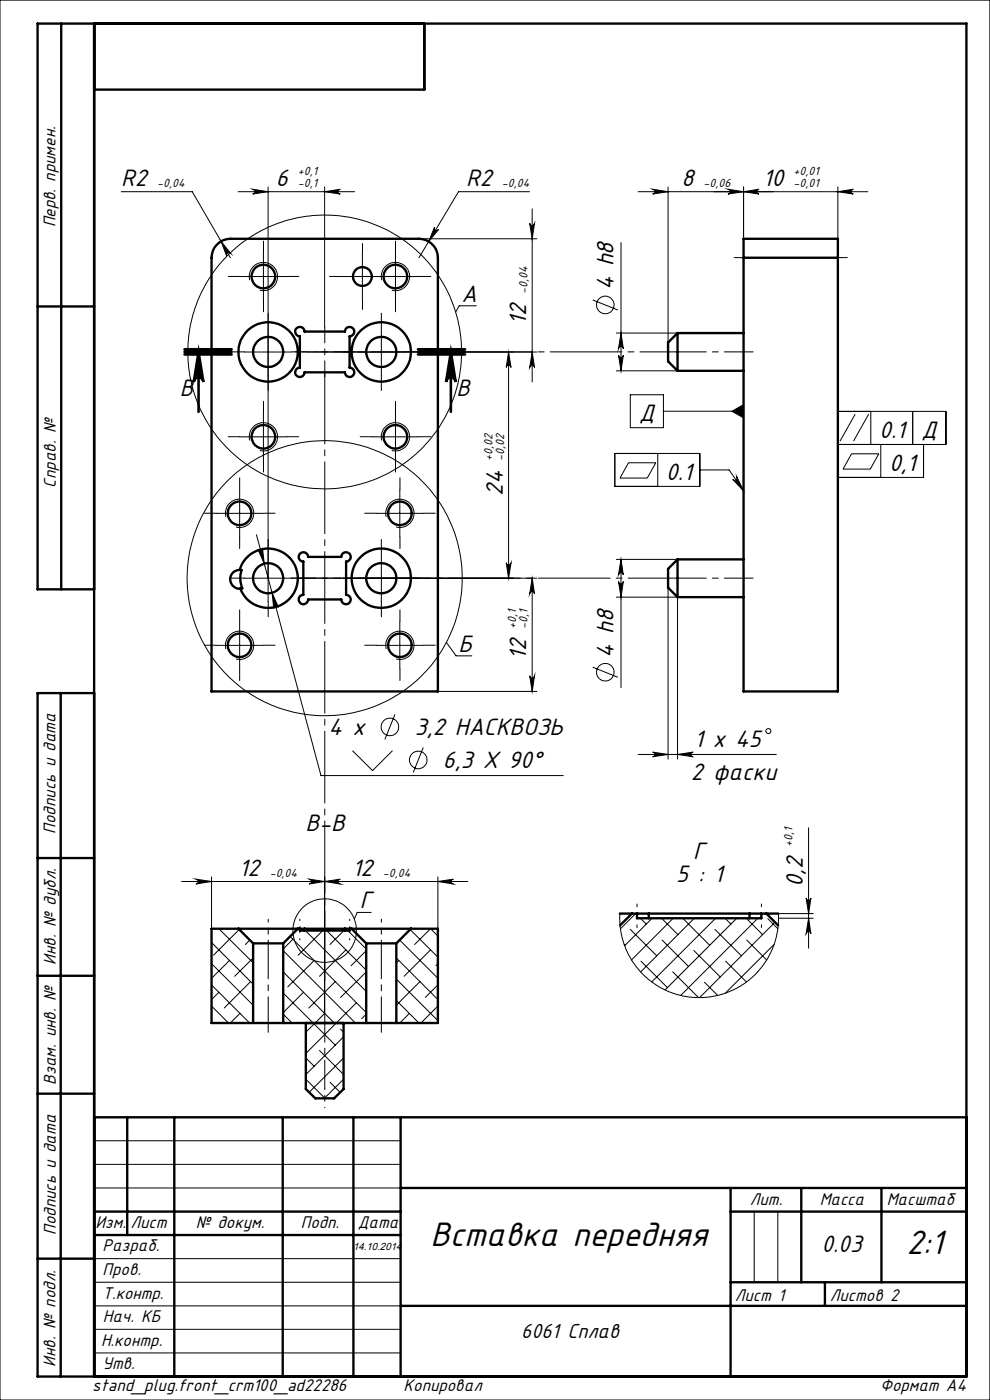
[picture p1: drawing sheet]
<svg xmlns="http://www.w3.org/2000/svg" width="210mm" height="297mm" viewBox="0 0 210 297" stroke-linecap="round" stroke-linejoin="round" font-family="sans-serif">
<g fill="none" stroke="#000" stroke-width=".21">
<path d="M0 0h210v297h-210zM56.9 39.6v88.1M68.9 39.6v29.8M141.7 39.6v33.1M157.7 39.6v31.1M177.7 39.6v11.1M25.7 40.7h15.1l8.1 14M46.9 51.2l2.1 2.6a.52 .52 0 0 0-.7-.1 .52 .52 0 0 0-.2 .6zM50.5 40.7h24.7M50.9 58.7h10M53 59.4a2.99 2.99 0 0 1 2.6-3.7 2.99 2.99 0 0 1 3.3 3.2 2.99 2.99 0 0 1-3.8 2.7M53.6 40.1l3.3 .6-3.3 .5a.51 .51 0 0 0 .5-.5 .51 .51 0 0 0-.5-.6z"/>
<path d="M55.9 53.7v10M68.9 40.7l3.3-.6a.51 .51 0 0 0-.5 .6 .51 .51 0 0 0 .5 .5zM71.9 58.7h17M76.9 53.7v10M81 59.4a3 3 0 0 1 2.6-3.7 3 3 0 0 1 3.3 3.2 3 3 0 0 1-3.8 2.7M83.9 53.7v10M88.9 50.7h25M92.2 48.2a.51 .51 0 0 0 .2 .6 .51 .51 0 0 0 .7-.2l-2.2 2.6zM112.3 40.7h-15l-8.4 14M112.4 47.4a.51 .51 0 0 0 .5 .4 .51 .51 0 0 0 .5-.4l-.5 3.3zM112.9 44.3v36.7M131.7 51.5v27.2"/>
<path d="M135.4 40.7h48.7M138.4 40.1l3.3 .6-3.3 .5a.51 .51 0 0 0 .5-.5 .51 .51 0 0 0-.5-.6zM154.4 40.1l3.3 .6-3.3 .5a.51 .51 0 0 0 .5-.5 .51 .51 0 0 0-.5-.6zM157.7 40.7l3.3-.6a.51 .51 0 0 0-.5 .6 .51 .51 0 0 0 .5 .5zM177.7 40.7l3.3-.6a.51 .51 0 0 0-.5 .6 .51 .51 0 0 0 .5 .5zM51.9 74.7h10M65.1 74.7h48.8M80.9 69.7v10M101 64.9h-3.6l-.7 1.3M107.9 74.7l.5 3.3a.51 .51 0 0 0-.5-.5 .51 .51 0 0 0-.5 .5zM107.9 74.7v48M112.9 74.7l.5 3.3a.51 .51 0 0 0-.5-.5 .51 .51 0 0 0-.5 .5z"/>
<path d="M125.7 63.6l5.4 2.2M130.7 70.7h13M130.7 78.7h13M131.2 75.3a.51 .51 0 0 0 .5 .6 .51 .51 0 0 0 .5-.6l-.5 3.4zM131.7 70.7l.5 3.3a.51 .51 0 0 0-.5-.5 .51 .51 0 0 0-.5 .5zM50.9 92.7h10M53 93.4a2.99 2.99 0 0 1 2.6-3.7 2.99 2.99 0 0 1 3.3 3.2 2.99 2.99 0 0 1-3.8 2.7M55.9 87.7v10M78.9 92.7h10M81 93.4a3 3 0 0 1 2.6-3.7 3 3 0 0 1 3.3 3.2 3 3 0 0 1-3.8 2.7M83.9 87.7v10M130.4 96.2h18v7h-18z"/>
<path d="M133.3 98.2h5.8l-1.8 3.2h-5.8zM133.7 83.7h7v7h-7zM139.5 96.2v7M140.7 87.2h17M148.4 99.7h6.3l3 4.4M155.3 87.2l2.4-1.3v2.7zM177.7 94.3h22.9v-7h-22.9v59.4M180.6 96.3h5.8l-1.8 3.2h-5.8zM181.4 87.9l-3.2 5.7M184.3 87.9l-3.3 5.7M184.7 87.3v7M186.8 94.3v7"/>
<path d="M193.6 87.3v7M195.9 94.3v7h-18.2M45.8 108.9h10M47.9 109.7a3 3 0 0 1 2.6-3.8 3 3 0 0 1 3.3 3.2 3 3 0 0 1-3.7 2.7M50.8 103.9v10M54.4 113.4l13.7 51.1h51.4M54.7 116.5a.5 .5 0 0 0 .6 .4 .5 .5 0 0 0 .4-.7l.4 3.4zM79.8 108.9h10M80.9 117.7v10M81.9 109.7a3 3 0 0 1 2.7-3.8 3 3 0 0 1 3.2 3.3 3 3 0 0 1-3.8 2.6M84.8 103.9v10M107.4 119.4a.51 .51 0 0 0 .5 .4 .51 .51 0 0 0 .5-.4l-.5 3.3z"/>
<path d="M130.7 118.7h13M131.7 118.7l.5 3.3a.51 .51 0 0 0-.5-.5 .51 .51 0 0 0-.5 .5zM131.7 118.7v27.2M155.4 101.7a.51 .51 0 0 0 .7 .1 .51 .51 0 0 0 .2-.7l1.4 3zM45.8 136.9h10M47.9 137.7a3 3 0 0 1 2.6-3.8 3 3 0 0 1 3.3 3.2 3 3 0 0 1-3.7 2.7M50.8 131.9v10M51.9 122.7h10M57.7 125.8l1.4 3a.51 .51 0 0 0-.7-.3 .51 .51 0 0 0-.3 .6zM65.1 122.7h48.8M79.8 136.9h10M81.9 137.7a3 3 0 0 1 2.7-3.8 3 3 0 0 1 3.2 3.3 3 3 0 0 1-3.8 2.6"/>
<path d="M84.8 131.9v10M94.7 136.3l2 2.8h3.4M112.9 122.7l.5 3.3a.51 .51 0 0 0-.5-.5 .51 .51 0 0 0-.5 .5zM112.9 122.7v24M130.7 126.7h13v34.3M131.2 123.4a.51 .51 0 0 0 .5 .4 .51 .51 0 0 0 .5-.4l-.5 3.3zM141.7 124.7v36.3M74.8 159.2l4.2 4.3 4.3-4.3M83.8 151.5l-2.2 5.4M89.8 158.6l-2.1 5.3M92.9 146.7h21M112.4 143.4a.51 .51 0 0 0 .5 .4 .51 .51 0 0 0 .5-.4l-.5 3.3z"/>
<path d="M125.7 141.5l5.4 2.2M138.4 159.6l3.3 .5-3.3 .4a.49 .49 0 0 0 .5-.4 .49 .49 0 0 0-.5-.5zM135.4 160.1h29.3M143.7 160.1l3.3-.5a.49 .49 0 0 0-.5 .5 .49 .49 0 0 0 .5 .4zM171.5 175.6v25.6M38.5 187h60.7M41.6 186.5l3.3 .5-3.3 .5a.51 .51 0 0 0 .5-.5 .51 .51 0 0 0-.5-.5zM44.9 186v11M44.9 200l8.8 8.8M46.4 197l7.3 7.3M50.7 197.2l-5.4 5.4M53 199.4l-1 1"/>
<path d="M61.5 198.6l16.2 16.2M62.1 199.2l-2 2.1M64.8 197.4l12.9 12.9M65.6 186.5l3.3 .5-3.3 .5a.51 .51 0 0 0 .4-.5 .51 .51 0 0 0-.4-.5zM68.5 197.4l-5.2 5.2M68.9 187l3.3-.5a.51 .51 0 0 0-.5 .5 .51 .51 0 0 0 .5 .5zM68.9 186v29M69.3 197.4l8.4 8.4M73 197.4l-3 3M73.8 197.4l3.9 3.9M78.7 193.6h-2.9l-.7 1.4M84.8 199.4l8.1 8.1"/>
<path d="M87 197.2l5.9 5.9M92.9 187l3.3-.5a.51 .51 0 0 0-.5 .5 .51 .51 0 0 0 .5 .5zM92.9 186v11M92.9 198.6l-1.6-1.6-3.4 3.4M131.5 193.8l.1 3.4 .4 1.8 .7 2.1 1.2 2.6 2.2 2.8 2.8 2.2 2.7 1.6 3.1 1 2.8 .3 3.1-.1 3.2-.8 2.7-1.2 1.4-.9 2-1.6 2.1-2.4 .8-1.3 1-1.9 .7-1.9 .4-2 .2-2.7M133.7 197.2l5.6 5.6M135.1 194.1l-.3-.3-3.2 3.2M135.8 194.8l1.3 1.2M138.3 194.8l-5.8 5.8M140.3 194.8l3.5 3.5M140.4 199.4l5.7 5.6M142.8 194.8l-8.9 8.9"/>
<path d="M144.9 194.9l5.6 5.6M147.3 194.8l-11.4 11.4M151.7 197.2l5.6 5.6M151.8 194.8l-13.5 13.5M153.8 194.8l1.2 1.2M156.3 194.8l-15.2 15.2M158.3 194.8l3.5 3.5M158.4 199.4l4.2 4.3M160.8 194.8l-16.4 16.4M161.8 193.8l-.3 .3M162.9 194.9l2.1 2.1M164.4 195.6l-16 16"/>
<path d="M165.1 194.8h7.4M171 190.5a.51 .51 0 0 0 .5 .5 .51 .51 0 0 0 .5-.5l-.5 3.3zM171.5 194.8l.5 3.3a.51 .51 0 0 0-.5-.5 .51 .51 0 0 0-.5 .5zM172.5 193.8h-7.4v1M44.9 208.9l8.1 8.1M44.9 213.4l3.6 3.6M44.9 204.4l8.8 8.9M46.4 210.5l-1.5 1.6M48.7 203.8l-3.8 3.7M50.9 215l-2 2M53.2 208.2l-5.6 5.7M53.7 216.7l-.3 .3"/>
<path d="M53.7 203.2l-3.9 3.9M60.1 215.2l1.8 1.8M60.1 210.7l11 11M60.1 206.2l10.8 10.8M60.1 201.7l15.3 15.3M64.4 210.5l-4.3 4.3M66.6 203.8l-5.6 5.6M68.9 215l-4 4M71.1 208.2l-5.6 5.7M72.2 218.3l.7 .7M72.9 220l-8 8M73.4 201.5l-5.6 5.6"/>
<path d="M75.6 212.7l-10.7 10.8M77.7 215.2l-1 .9M77.7 206.2l-5.5 5.4M77.7 201.7l-3.2 3.2M84.1 216.7l.3 .3M84.1 212.2l4.8 4.8M84.1 207.7l8.8 8.8M84.1 203.2l8.8 8.9M84.6 203.8l-.5 .5M86.9 215l-2.1 2M89.1 208.2l-5 5.1M91.3 201.5l-5.6 5.6"/>
<path d="M92.9 213.4l-3.6 3.6M92.9 208.9l-2.7 2.7M92.9 204.4l-.4 .5M132.4 200.3l.2 .2M136 203.9l5.6 5.6M142.7 206.2l5.5 5.4M147.2 201.6l5.6 5.7M149.4 208.4l2.8 2.8M153.9 203.9l4.4 4.4M160.7 206.2h.1M164.2 200.3l-10.4 10.4M64.9 228.9l4 4"/>
<path d="M64.9 224.4l1.7 1.8M67.8 222.8l5.1 5.2M70 229.6l2.1 2.1M72.9 224.4l-7.3 7.3M72.9 228.9l-4.1 4.1M20 252h65M20 247h65M20 242h65M160 257v15M165 257v15M20 277h65M20 272h65"/>
<path d="M20 267h65M20 287h65M20 282h65"/>
<circle cx="68.9" cy="74.7" r="29"/>
<circle cx="128.4" cy="64.7" r="1.86"/>
<circle cx="68.9" cy="122.7" r="29.2"/>
<circle cx="82.7" cy="154.2" r="1.86"/>
<circle cx="128.4" cy="142.6" r="1.86"/>
<circle cx="163" cy="155.1" r=".52"/>
<circle cx="88.7" cy="161.2" r="1.87"/>
<circle cx="68.9" cy="197.4" r="6.7"/>
</g>
<path d="M39.1 75.2h10zM39.1 74.6h10M39.1 74.1h10M42.1 74.7l1 6.3a1.02 1.02 0 0 0-1-.9 1.02 1.02 0 0 0-1 .9zM42.1 74.7v12.7M88.7 74.6h10M88.7 74.1h10M88.7 75.2h10M95.6 74.7l1.1 6.3a1.02 1.02 0 0 0-1.1-.9 1.02 1.02 0 0 0-1 .9zM95.6 74.7v12.7" fill="none" stroke="#000" stroke-width=".55"/>
<g fill="none" stroke="#000" stroke-width=".21" stroke-dasharray="15.2 1.3 1.3 1.3">
<path d="M50.9 58.6h-2.5M55.9 53.6v-2.5M60.9 58.6h2.5M71.9 58.6h-2M76.9 53.6v-2M78.9 58.6h-2.5M81.9 58.6h2M83.9 53.6v-2.5M88.9 58.6h2.5M51.9 74.6h-3.2M55.9 63.6v2.5M56.9 69.6v-3.2"/>
<path d="M56.9 79.6v3.2M61.9 74.6h3.2M75.9 74.6h-3.2M76.9 63.6v2M80.9 69.6v-3.2M80.9 79.6v3.2M83.9 63.6v2.5M85.9 74.6h3.2M50.9 92.6h-2.5M55.9 87.6v-2.5M55.9 97.6v2.5M60.9 92.6h2.5"/>
<path d="M78.9 92.6h-2.5M83.9 87.6v-2.5M83.9 97.6v2.5M88.9 92.6h2.5M45.8 108.9h-2.5M50.8 103.9v-2.5M50.8 113.9v2.5M55.8 108.9h2.5M56.9 117.6v-3.2M79.8 108.9h-2.5M80.9 117.6v-3.2M84.8 103.9v-2.5"/>
<path d="M84.8 113.9v2.5M89.8 108.9h2.5M45.8 136.9h-2.5M50.8 131.9v-2.5M51.9 122.6h-3.2M55.8 136.9h2.5M56.9 127.6v3.2M61.9 122.6h3.2M75.9 122.6h-3.2M79.8 136.9h-2.5M80.9 127.6v3.2M84.8 131.9v-2.5"/>
<path d="M85.9 122.6h3.2M89.8 136.9h2.5M50.8 141.9v2.5M84.8 141.9v2.5"/>
</g>
<path d="M56.9 195v5.1M80.9 195v5.1M135.1 196.8v-5M161.5 196.8v-5" fill="none" stroke="#000" stroke-width=".21" stroke-dasharray="15.2 1.3 1.3 1.3" stroke-dashoffset="14.6"/>
<path d="M143.7 74.6h16M143.7 122.6h16M68.9 231v-16" fill="none" stroke="#000" stroke-width=".21" stroke-dasharray="15.2 1.3 1.3 1.3" stroke-dashoffset="9.1"/>
<path d="M143.7 122.6h-81.9" fill="none" stroke="#000" stroke-width=".21" stroke-dasharray="15.2 1.3 1.3 1.3" stroke-dashoffset="4.7"/>
<path d="M143.7 74.6h-76.9" fill="none" stroke="#000" stroke-width=".21" stroke-dasharray="15.2 1.3 1.3 1.3" stroke-dashoffset="7.2"/>
<path d="M155.7 54.6h24" fill="none" stroke="#000" stroke-width=".21" stroke-dasharray="15.2 1.3 1.3 1.3" stroke-dashoffset="5.1"/>
<path d="M68.9 69.3v10.7" fill="none" stroke="#000" stroke-width=".21" stroke-dasharray="15.2 1.3 1.3 1.3" stroke-dashoffset="11.8"/>
<path d="M62.6 74.6h12.6" fill="none" stroke="#000" stroke-width=".21" stroke-dasharray="15.2 1.3 1.3 1.3" stroke-dashoffset="10.9"/>
<path d="M68.9 79.3v128.8" fill="none" stroke="#000" stroke-width=".21" stroke-dasharray="15.2 1.3 1.3 1.3" stroke-dashoffset=".4"/>
<path d="M63.4 122.6h11" fill="none" stroke="#000" stroke-width=".21" stroke-dasharray="15.2 1.3 1.3 1.3" stroke-dashoffset="11.6"/>
<path d="M68.9 231v4" fill="none" stroke="#000" stroke-width=".21" stroke-dasharray="15.2 1.3 1.3 1.3" stroke-dashoffset="15.1"/>
<path d="M63.6 199.4v-4.4M74.2 199.4v-4.4" fill="none" stroke="#000" stroke-width=".21" stroke-dasharray="15.2 1.3 1.3 1.3" stroke-dashoffset="14.9"/>
<path d="M56.9 219v-18.9M80.9 219v-18.9" fill="none" stroke="#000" stroke-width=".21" stroke-dasharray="15.2 1.3 1.3 1.3" stroke-dashoffset="7.7"/>
<g fill="none" stroke="#000" stroke-width=".5">
<path d="M13 5v120M20 5v287M90 5v14h-70M46.3 51.6a4 4 0 0 1 2.6-.9h40a4.1 4.1 0 0 1 4 4v92h-48v-92a4 4 0 0 1 1.4-3.1zM157.7 54.7v-4h20v4M157.7 54.7v92h20v-92M157.7 54.7h20M8 65h12M62.8 69.8a1.01 1.01 0 0 1 1.1-.4 1.01 1.01 0 0 1 .7 .9h8.6a.99 .99 0 0 1 1-.9 .99 .99 0 0 1 .9 .9 .99 .99 0 0 1-.9 1v6.7a.99 .99 0 0 1 .9 1 .99 .99 0 0 1-.9 1 .99 .99 0 0 1-1-1h-8.6a.99 .99 0 0 1-1 1 .99 .99 0 0 1-1-1 .99 .99 0 0 1 1-1v-6.7a1.01 1.01 0 0 1-.8-1.5zM143.7 70.7l-2 2v4l2 2M143.7 70.7v8M143.7 70.7h14"/>
<path d="M143.7 78.7h14M63.8 117.3a1.02 1.02 0 0 1 1.6 .8h7a1 1 0 0 1 1-1 1 1 0 0 1 1 1 1 1 0 0 1-1 1v7.1a1 1 0 0 1 1 1 1 1 0 0 1-1 1 1 1 0 0 1-1-1h-7a1.01 1.01 0 0 1-1 1 1.01 1.01 0 0 1-1-1 1.01 1.01 0 0 1 .9-1v-7.1a.99 .99 0 0 1-.9-.7 .99 .99 0 0 1 .4-1.1zM143.7 118.7l-2 2v4l2 2M143.7 118.7v8M143.7 118.7h14M20 125h-12v-120h197v287h-197v-145h12M50.8 120.9a6.3 6.3 0 0 1 9.6-3.4 6.3 6.3 0 0 1 .4 10.1 6.3 6.3 0 0 1-9.8-2.7M50.8 120.9h.4a5.8 5.8 0 0 0 .2 3.9l-.4 .1M50.8 120.9a2 2 0 0 0-2 2.1 2 2 0 0 0 2.2 1.9M143.7 126.7h14M12.9 147v145M8 182h12"/>
<path d="M50.6 197h12.6M50.6 197h-5.7v20h8.8M50.6 197l3.1 3.1M63.2 197h.4M63.2 197l-3.1 3.1M63.6 197h1M63.6 197v.4h10.6v-.4M64.6 197h8.6M64.6 197v.4M73.2 197h1M73.2 197v.4M74.2 197h.4"/>
<path d="M74.6 197h12.6M74.6 197l3.1 3.1M87.2 197h5.7v20h-8.8M87.2 197l-3.1 3.1M131.5 193.8h2.6M134.1 193.8h1M134.1 193.8l-2.6 2.5M135.1 193.8h2.5M135.1 193.8v1h26.4v-1M137.6 193.8h21.4M137.6 193.8v1M159 193.8h2.5"/>
<path d="M159 193.8v1M161.5 193.8h1.1M162.6 193.8h2.5M162.6 193.8l2.5 2.5M8 207h12M53.7 200.1h6.4M53.7 217h6.4M53.7 200.1v16.9M60.1 217h17.6M60.1 200.1v16.9M64.9 217v14l2 2h4l2-2v-14M77.7 200.1h6.4"/>
<path d="M77.7 217h6.4M77.7 200.1v16.9M84.1 200.1v16.9M8 232h12M20 237h185M27 237v25M37 237v55M60 237v55M75 237v55M85 237v55M20 257h65M85 252h120"/>
<path d="M155 257h50M155 252v40M170 252v20M187 252v20M8 267h12M20 262h65M85 277h120M155 272h50M175 272v5"/>
<circle cx="55.9" cy="58.7" r="2.51"/>
<circle cx="76.9" cy="58.7" r="2.01"/>
<circle cx="83.9" cy="58.7" r="2.5"/>
<circle cx="56.9" cy="74.7" r="6.3"/>
<circle cx="56.9" cy="74.7" r="3.2"/>
<circle cx="80.9" cy="74.7" r="6.3"/>
<circle cx="80.9" cy="74.7" r="3.2"/>
<circle cx="55.9" cy="92.7" r="2.5"/>
<circle cx="83.9" cy="92.7" r="2.49"/>
<circle cx="50.8" cy="108.9" r="2.5"/>
<circle cx="84.8" cy="108.9" r="2.5"/>
<circle cx="50.8" cy="136.9" r="2.49"/>
<circle cx="56.9" cy="122.7" r="3.2"/>
<circle cx="80.9" cy="122.7" r="3.2"/>
<circle cx="80.9" cy="122.7" r="6.3"/>
<circle cx="84.8" cy="136.9" r="2.49"/>
</g>
<g fill="#000">
<path d="M53.6 40.1l3.3 .6-3.3 .5a.51 .51 0 0 0 .5-.5 .51 .51 0 0 0-.5-.6zM68.9 40.7l3.3-.6a.51 .51 0 0 0-.5 .6 .51 .51 0 0 0 .5 .5zM92.2 48.2l-1.3 3 2.2-2.6a.51 .51 0 0 1-.7 .2 .51 .51 0 0 1-.2-.6zM46.9 51.2l1.2 3.1a.52 .52 0 0 1 .2-.6 .52 .52 0 0 1 .7 .1zM54.7 116.5l1.4 3.1-.4-3.4a.5 .5 0 0 1-.4 .7 .5 .5 0 0 1-.6-.4zM57.7 125.8l.4 3.3a.51 .51 0 0 1 .3-.6 .51 .51 0 0 1 .7 .3zM138.4 40.1l3.3 .6-3.3 .5a.51 .51 0 0 0 .5-.5 .51 .51 0 0 0-.5-.6zM157.7 40.7l3.3-.6a.51 .51 0 0 0-.5 .6 .51 .51 0 0 0 .5 .5zM41.6 186.5l3.3 .5-3.3 .5a.51 .51 0 0 0 .5-.5 .51 .51 0 0 0-.5-.5zM68.9 187l3.3-.5a.51 .51 0 0 0-.5 .5 .51 .51 0 0 0 .5 .5z"/>
<path d="M177.7 40.7l3.3-.6a.51 .51 0 0 0-.5 .6 .51 .51 0 0 0 .5 .5zM154.4 40.1l3.3 .6-3.3 .5a.51 .51 0 0 0 .5-.5 .51 .51 0 0 0-.5-.6z"/>
<path d="M107.9 74.7l.5 3.3a.51 .51 0 0 0-.5-.5 .51 .51 0 0 0-.5 .5zM107.4 119.4a.51 .51 0 0 0 .5 .4 .51 .51 0 0 0 .5-.4l-.5 3.3zM112.9 122.7l.5 3.3a.51 .51 0 0 0-.5-.5 .51 .51 0 0 0-.5 .5zM112.4 143.4a.51 .51 0 0 0 .5 .4 .51 .51 0 0 0 .5-.4l-.5 3.3zM131.7 118.7l.5 3.3a.51 .51 0 0 0-.5-.5 .51 .51 0 0 0-.5 .5zM131.2 123.4a.51 .51 0 0 0 .5 .4 .51 .51 0 0 0 .5-.4l-.5 3.3zM131.7 70.7l.5 3.3a.51 .51 0 0 0-.5-.5 .51 .51 0 0 0-.5 .5zM131.2 75.3a.51 .51 0 0 0 .5 .6 .51 .51 0 0 0 .5-.6l-.5 3.4zM171 190.5a.51 .51 0 0 0 .5 .5 .51 .51 0 0 0 .5-.5l-.5 3.3zM171.5 194.8l.5 3.3a.51 .51 0 0 0-.5-.5 .51 .51 0 0 0-.5 .5z"/>
<path d="M112.9 74.7l.5 3.3a.51 .51 0 0 0-.5-.5 .51 .51 0 0 0-.5 .5zM112.4 47.4a.51 .51 0 0 0 .5 .4 .51 .51 0 0 0 .5-.4l-.5 3.3z"/>
<path d="M95.6 74.7l1.1 6.3a1.02 1.02 0 0 0-1.1-.9 1.02 1.02 0 0 0-1 .9zM42.1 74.7l1 6.3a1.02 1.02 0 0 0-1-.9 1.02 1.02 0 0 0-1 .9z"/>
<path d="M155.4 101.7a.51 .51 0 0 0 .7 .1 .51 .51 0 0 0 .2-.7l1.4 3zM155.3 87.2l2.4 1.4v-2.7z"/>
<path d="M143.7 160.1l3.3-.5a.49 .49 0 0 0-.5 .5 .49 .49 0 0 0 .5 .4zM138.4 159.6l3.3 .5-3.3 .4a.49 .49 0 0 0 .5-.4 .49 .49 0 0 0-.5-.5zM92.9 187l3.3-.5a.51 .51 0 0 0-.5 .5 .51 .51 0 0 0 .5 .5zM65.6 186.5l3.3 .5-3.3 .5a.51 .51 0 0 0 .4-.5 .51 .51 0 0 0-.4-.5z"/>
</g>
<g font-size="8">
<text x="91.3" y="264.3">Вставка передняя</text>
<text x="192.3" y="266.1">2:1</text>
</g>
<g font-size="5.6">
<text x="25.7" y="39.4">R2</text>
<text x="58.5" y="39.4">6</text>
<text x="98.9" y="39.4">R2</text>
<text x="144.5" y="39.4">8</text>
<text x="161.8" y="39.4">10</text>
<text x="97.9" y="64">A</text>
<text x="130.1" y="61.6" transform="rotate(-90 130.1 61.6)">4 h8</text>
<text x="111.6" y="68.9" transform="rotate(-90 111.6 68.9)">12</text>
<text x="38.1" y="84.1">В</text>
<text x="96.8" y="84.1">В</text>
<text x="135.6" y="89.3">Д</text>
<text x="186.5" y="92.8">0.1</text>
<text x="195.5" y="92.8">Д</text>
<text x="141.3" y="101.8">0.1</text>
<text x="188.6" y="99.8">0,1</text>
<text x="106.6" y="105.3" transform="rotate(-90 106.6 105.3)">24</text>
<text x="97.2" y="138.3">Б</text>
<text x="111.6" y="139.9" transform="rotate(-90 111.6 139.9)">12</text>
<text x="130.1" y="139.5" transform="rotate(-90 130.1 139.5)">4 h8</text>
<text x="69.7" y="155.9">4 x</text>
<text x="88" y="155.9">3,2 НАСКВОЗЬ</text>
<text x="147.2" y="158.4">1 х 45</text>
<text x="94" y="162.9">6,3 X 90°</text>
<text x="146.6" y="165.4">2 фаски</text>
<text x="64.8" y="176.3">В-В</text>
<text x="50.7" y="185.7">12</text>
<text x="74.7" y="185.7">12</text>
<text x="147.1" y="182.2">Г</text>
<text x="143.4" y="187.1">5 : 1</text>
<text x="170.3" y="188.2" transform="rotate(-90 170.3 188.2)">0,2</text>
<text x="76.3" y="192.7">Г</text>
<text x="174.3" y="265.7">0.03</text>
</g>
<text font-size="4.8" x="110.6" y="283.9">6061 Сплав</text>
<g font-size="4">
<text x="11.8" y="48.3" transform="rotate(-90 11.8 48.3)">Перв. примен.</text>
<text x="11.9" y="103.4" transform="rotate(-90 11.9 103.4)">Справ. №</text>
<text x="11.7" y="176.8" transform="rotate(-90 11.7 176.8)">Подпись и дата</text>
<text x="11.8" y="204.7" transform="rotate(-90 11.8 204.7)">Инв. № дубл.</text>
<text x="11.9" y="230.1" transform="rotate(-90 11.9 230.1)">Взам. инв. №</text>
<text x="159.1" y="255.6">Лит.</text>
<text x="173.9" y="255.6">Масса</text>
<text x="188.1" y="255.6">Масштаб</text>
<text x="11.8" y="262" transform="rotate(-90 11.8 262)">Подпись и дата</text>
<text x="20.2" y="260.4">Изм.</text>
<text x="27.7" y="260.5">Лист</text>
<text x="41.5" y="260.5">№ докум.</text>
<text x="63.8" y="260.5">Подп.</text>
<text x="75.9" y="260.5">Дата</text>
<text x="21.7" y="265.5">Разраб.</text>
<text x="21.8" y="270.5">Пров.</text>
<text x="21.8" y="275.5">Т.контр.</text>
<text x="155.9" y="275.9">Лист 1</text>
<text x="176" y="276">Листов 2</text>
<text x="21.8" y="280.4">Нач. КБ</text>
<text x="21.4" y="285.6">Н.контр.</text>
<text x="11.8" y="289.9" transform="rotate(-90 11.8 289.9)">Инв. № подл.</text>
<text x="21.8" y="290.4">Утв.</text>
<text x="19.6" y="295.1">stand_plug.front_crm100_ad22286</text>
<text x="85.6" y="295.2">Копировал</text>
<text x="186.7" y="295.2">Формат А4</text>
</g>
<g font-size="2.8">
<text x="33.3" y="39.7">-0,04</text>
<text x="63.2" y="37.2">+0,1</text>
<text x="63.2" y="39.7">-0,1</text>
<text x="106.5" y="39.7">-0,04</text>
<text x="149.2" y="39.7">-0,06</text>
<text x="168.3" y="37.2">+0,01</text>
<text x="168.3" y="39.7">-0,01</text>
<text x="111.9" y="62.3" transform="rotate(-90 111.9 62.3)">-0,04</text>
<text x="104.5" y="97.7" transform="rotate(-90 104.5 97.7)">+0,02</text>
<text x="106.9" y="97.7" transform="rotate(-90 106.9 97.7)">-0,02</text>
<text x="109.5" y="133.4" transform="rotate(-90 109.5 133.4)">+0,1</text>
<text x="111.9" y="133.4" transform="rotate(-90 111.9 133.4)">-0,1</text>
<text x="168.1" y="179.7" transform="rotate(-90 168.1 179.7)">+0,1</text>
<text x="57.2" y="186">-0,04</text>
<text x="81.2" y="186">-0,04</text>
</g>
<text font-size="2.2" x="74.9" y="265.1">14.10.2014</text>
</svg>
